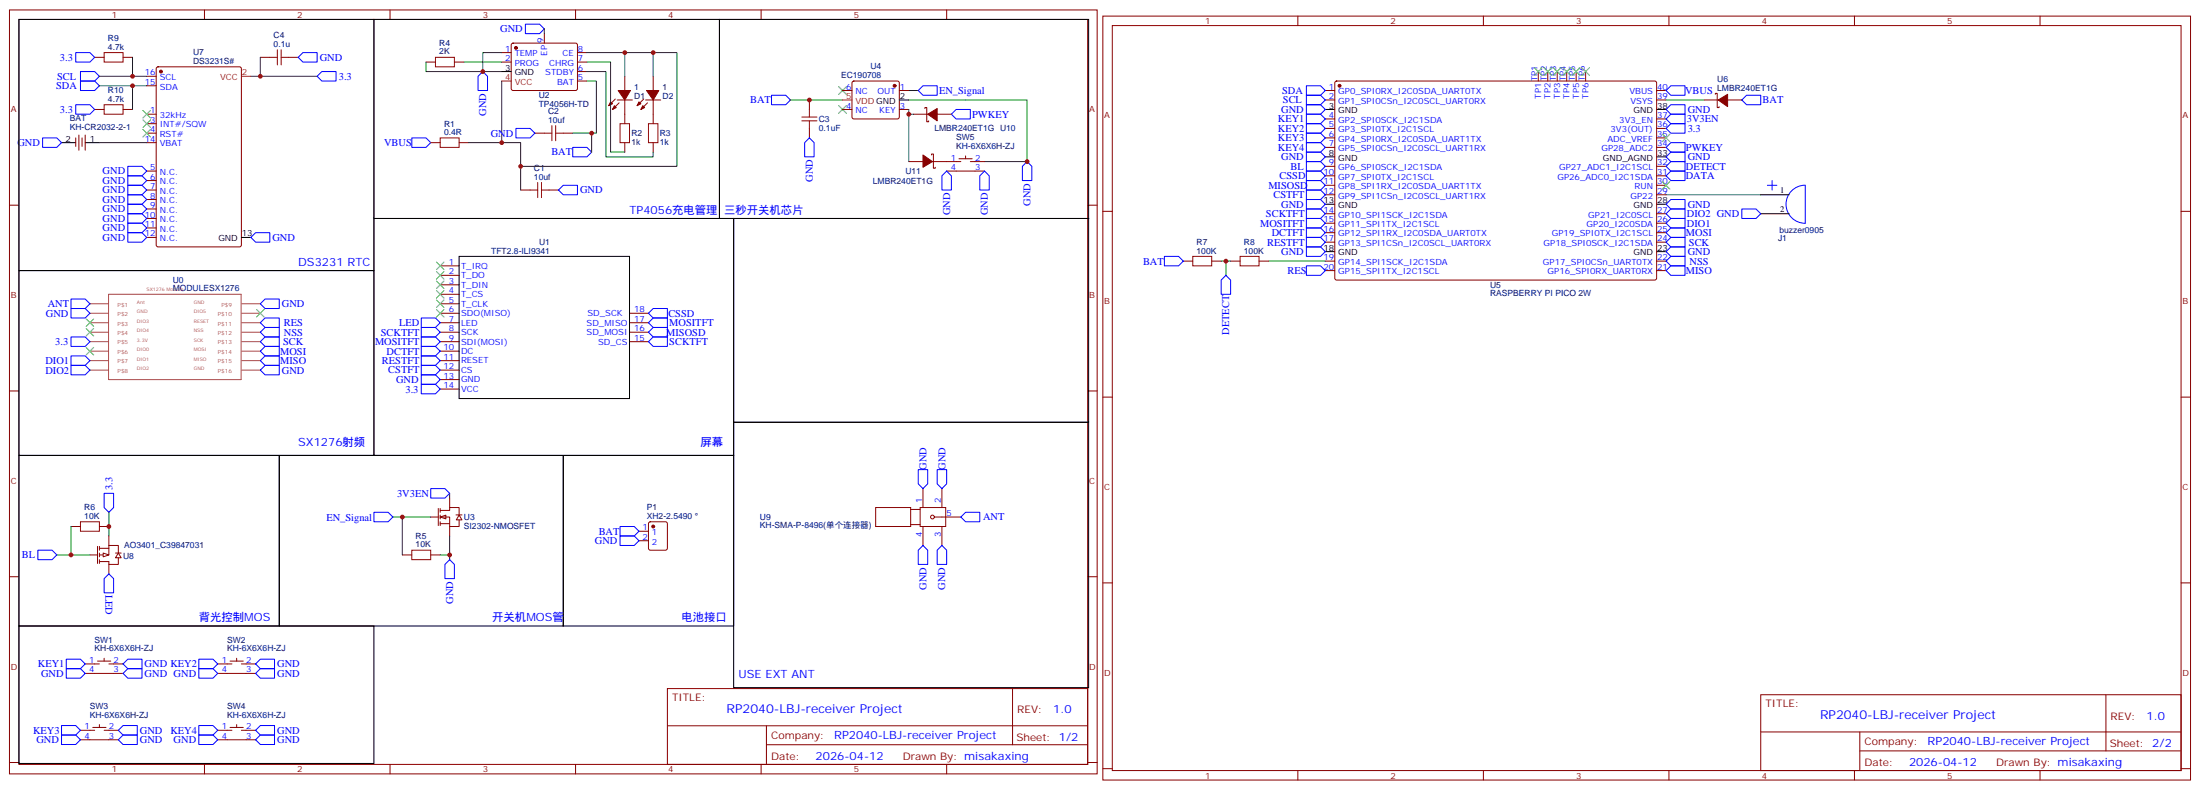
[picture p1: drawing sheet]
<svg xmlns="http://www.w3.org/2000/svg" width="820mm" height="294mm" viewBox="0 0 820 294" stroke-linecap="round" stroke-linejoin="round" font-family="sans-serif">
<g fill="none" stroke="#870000" stroke-width=".37">
<path d="M3.5 3.7h405.4v284.3h-405.4zM7.1 7.2h398.2v277.3h-398.2zM76.2 3.7v3.5M145.3 3.7v3.5M187 19.6h3.5M190.7 16.3l.5-.2h23.3l.5 .2 .2 .5-.1 16.5-.6 .4-23.6-.1-.4-.6v-16.2zM202.8 12.5v3.6M214.5 3.7v3.5M215.2 19.6h3.5M283.6 3.7v3.5M352.8 3.7v3.5M158.7 23.1h3.6"/>
<path d="M169.3 23.1h3.6M187 23.1h3.5M215.2 23.1h3.5M215.2 30.2h3.5M215.2 26.6h3.5M229.3 36.9l-2.5 2.4M230 37.2h5.7M230.7 38.3l-2.5 2.4M232.8 28.4v5.3M232.8 37.2v8.8M239.9 36.9l-2.5 2.4M240.6 37.2h5.6"/>
<path d="M241.3 38.3l-2.5 2.4M243.4 28.4v5.3M243.4 37.2v8.8M301.6 37.2v3.5M314 33.7h3.5M317.7 30.4l.5-.2h16.2l.5 .2 .2 .5v12.7l-.2 .5-.5 .2h-16.2l-.5-.3-.2-.4v-12.7zM335.1 33.7h3.6M160.5 53.1h3.5M171.1 53.1h3.5M199.3 49.6h3.5M209.9 49.6h3.5M232.8 53.1v3.5"/>
<path d="M243.4 53.1v3.5M301.6 47.8v3.5M314 40.7h3.5M335.1 40.7h3.6M357.4 59.1h4.9M359.8 58v1.1M3.5 76.4h3.6M194 70.7h3.6M204.6 70.7h3.5M352.8 60.1h5.3M352.8 63.7h14.1M361.6 60.1h5.3"/>
<path d="M405.3 76.4h3.6M164 99h7.1M164 116.6h7.1M164 113.1h7.1M164 109.5h7.1M164 106h7.1M164 102.5h7.1M234.6 116.6h7.1M164 120.1h7.1M164 123.6h7.1M164 127.2h7.1M164 137.8h7.1"/>
<path d="M164 134.2h7.1M164 130.7h7.1M234.6 120.1h7.1M234.6 123.6h7.1M234.6 127.2h7.1M3.5 145.5h3.6M164 144.8h7.1M164 141.3h7.1M405.3 145.5h3.6M3.5 214.7h3.6M149.9 206.6h3.6M160.5 206.6h3.5"/>
<path d="M405.3 214.7h3.6M248.7 256.3h156.6v28.2h-156.6zM377.3 256.3v20.9M248.7 270.1h156.5M285.6 277.2h119.6M285.6 270.1v14.2M3.5 283.8h3.6M76.2 284.5v3.5M145.3 284.5v3.5M214.5 284.5v3.5M283.6 284.5v3.5M352.8 284.5v3.5"/>
<path d="M405.3 283.8h3.6"/>
</g>
<g fill="none" stroke="#a64a4a" stroke-width=".37">
<path d="M33.5 113.1h7M33.5 116.6h7M40.5 109.5h49.3v31.8h-49.3zM90.1 113.1h6.9M90.1 116.6h6.9M33.5 120.1h7M33.5 123.6h7M33.5 127.2h7M33.5 130.7h7M33.5 134.2h7M33.5 137.8h7M90.1 120.1h6.9"/>
<path d="M90.1 123.6h6.9M90.1 127.2h6.9M90.1 130.7h6.9M90.1 134.2h6.9M90.1 137.8h6.9"/>
</g>
<g fill="none" stroke="#00f" stroke-width=".37">
<path d="M287.5 35.5h5.3l1.8 1.7-1.8 1.8h-5.3zM344 31.9h5.2v3.6h-5.2l-1.8-1.8zM153.5 51.3h5.2l1.8 1.8-1.8 1.8h-5.2zM213.4 54.9h5.3l1.8 1.7-1.8 1.8h-5.3zM26.5 111.3h5.2l1.8 1.8-1.8 1.7h-5.2zM98.8 118.4h5.3v3.5h-5.3l-1.8-1.8zM243.4 118.4h5.3v3.5h-5.3l-1.7-1.8zM243.4 114.8h5.3v3.6h-5.3l-1.7-1.8zM26.5 125.4h5.2l1.8 1.8-1.8 1.7h-5.2zM26.5 132.5h5.2l1.8 1.7-1.8 1.8h-5.2zM26.5 136h5.2l1.8 1.8-1.8 1.7h-5.2zM98.8 121.9h5.3v3.5h-5.3l-1.8-1.8z"/>
<path d="M98.8 125.4h5.3v3.5h-5.3l-1.8-1.7zM98.8 128.9h5.3v3.6h-5.3l-1.8-1.8zM98.8 132.5h5.3v3.5h-5.3l-1.8-1.8zM157 136h5.3l1.7 1.8-1.7 1.7h-5.3zM157 132.5h5.3l1.7 1.7-1.7 1.8h-5.3zM157 128.9h5.3l1.7 1.8-1.7 1.8h-5.3zM157 125.4h5.3l1.7 1.8-1.7 1.7h-5.3zM157 121.9h5.3l1.7 1.7-1.7 1.8h-5.3zM241.7 123.6l1.7-1.7h5.3v3.5h-5.3zM243.4 125.4h5.3v3.5h-5.3l-1.7-1.7zM157 143.1h5.3l1.7 1.7-1.7 1.8h-5.3zM38.8 183.6h3.5v5.3l-1.7 1.8-1.8-1.8z"/>
<path d="M160.5 181.9h5.3l1.8 1.7-1.8 1.8h-5.3z"/>
</g>
<g fill="none" stroke="#3c3" stroke-width=".37">
<path d="M312.6 39.3l2.8 2.9M312.6 32.3l2.8 2.8M315.4 39.3l-2.8 2.9M315.4 32.3l-2.8 2.8M162.6 97.5l2.9 2.9M165.5 97.5l-2.9 2.9M32.1 118.7l2.8 2.8M34.9 118.7l-2.8 2.8M95.6 115.2l2.8 2.8M98.4 115.2l-2.8 2.8M162.6 101.1l2.9 2.8M162.6 104.6l2.9 2.8"/>
<path d="M162.6 108.1l2.9 2.8M162.6 111.7l2.9 2.8M165.5 101.1l-2.9 2.8M165.5 104.6l-2.9 2.8M165.5 108.1l-2.9 2.8M165.5 111.7l-2.9 2.8M32.1 122.2l2.8 2.9M32.1 129.3l2.8 2.8M34.9 122.2l-2.8 2.9M34.9 129.3l-2.8 2.8"/>
</g>
<path d="M187 26.6h3.5M335.1 37.2h3.6M171.1 95.4h63.5v52.9h-63.5z" fill="none" stroke="#000" stroke-width=".37"/>
<g fill="#870000" stroke="#870000" stroke-width=".37">
<path d="M230.4 33.7h4.5l-2.1 3.5z"/>
<path d="M227.5 37.9l.7 .7-1.4 .7z"/>
<path d="M229 39.3l.7 .7-1.5 .7z"/>
<path d="M240.9 33.7h4.6l-2.1 3.5z"/>
<path d="M238.1 37.9l.7 .7-1.4 .7z"/>
<path d="M239.5 39.3l.7 .7-1.4 .7z"/>
<circle cx="192.3" cy="17.8" r=".53"/>
<circle cx="333.4" cy="31.9" r=".53"/>
</g>
<path d="M187 30.2h3.5M314 37.2h3.5" fill="none" stroke="#f00" stroke-width=".37"/>
<g fill="none" stroke="#a10000" stroke-width=".37">
<path d="M162.3 21.3h7v3.6h-7zM164 51.3h7.1v3.6h-7.1zM202.8 49.6h2.9M205.7 46.7v5.7M207.1 49.6h2.8M207.1 46.7v5.7M231.1 46h3.5v7.1h-3.5zM241.7 46h3.5v7.1h-3.5zM298.8 45h5.6M298.8 43.6h5.6M301.6 40.7v2.9M301.6 45v2.8"/>
<path d="M197.6 70.7h2.8M200.4 67.9v5.7M201.8 70.7h2.8M201.8 67.9v5.7M153.5 204.8h7v3.5h-7z"/>
</g>
<g fill="none" stroke="#008700" stroke-width=".37">
<path d="M187 19.6h-7.1v7h7.1M218.7 19.6h33.5v42.3h-58.2M232.8 19.6v8.8M243.4 19.6v8.8M158.7 23.1v3.5h21.2M172.9 23.1h14.1M187 30.2v22.9M218.7 23.1h8.8v33.5h5.3M218.7 26.6h7.1v31.8h17.6v-1.8M218.7 30.2h3.5v19.4h-8.8M294.6 37.2h19.4M338.7 37.2h44.1v22.9h-15.9"/>
<path d="M338.7 33.7h3.5M174.6 53.1h19.4v17.6M220.5 49.6v7M146.4 192.4h14.1M149.9 192.4v14.2M167.6 183.6v1.8M167.6 199.5v8.8M164 206.6h3.6"/>
</g>
<path d="M164 192.4l2.2-.7v1.4z" fill="#fff" stroke="#870000" stroke-width=".37"/>
<g fill="none" stroke="#870000" stroke-width=".37">
<path d="M35.3 21.3h3.5M45.9 21.3h3.5M54.7 28.4h3.5M54.7 31.9h3.5M58.4 25.1l.5-.2h30.4l.6 .4 .1 65.9-.5 .6-30.6 .1-.6-.5-.1-65.8zM97 21.3h3.5M107.6 21.3h3.5M493.9 33.7h3.5M493.9 37.2h3.5M497.7 30.4l.4-.2h118.8l.5 .7-.1 72.9-.6 .4h-118.9l-.4-.7v-72.6zM573.3 26.6v3.6M576.8 26.6v3.6"/>
<path d="M580.3 26.6v3.6M583.8 26.6v3.6M587.4 26.6v3.6M590.9 26.6v3.6M617.4 33.7h3.5M617.4 37.2h3.5M28.2 51.3v3.2M29.4 50.3v5.6M30.6 51.3v3.2M31.7 50.3v5.6M35.3 40.7h3.5M45.9 40.7h3.5"/>
<path d="M54.7 42.5h3.5M54.7 46h3.5M54.7 49.6h3.5M54.7 53.1h3.5M493.9 44.3h3.5M493.9 47.8h3.5M493.9 51.3h3.5M493.9 54.9h3.5M617.4 44.3h3.5M617.4 47.8h3.5M617.4 51.3h3.5M617.4 54.9h3.5"/>
<path d="M54.7 63.7h3.5M54.7 67.2h3.5M54.7 70.7h3.5M54.7 74.3h3.5M54.7 77.8h3.5M493.9 61.9h3.5M493.9 65.4h3.5M493.9 69h3.5M493.9 72.5h3.5M493.9 79.6h3.5M617.4 61.9h3.5M617.4 65.4h3.5"/>
<path d="M617.4 69h3.5M617.4 72.5h3.5M617.4 79.6h3.5M54.7 81.3h3.5M54.7 84.8h3.5M54.7 88.4h3.5M493.9 83.1h3.5M493.9 86.6h3.5M493.9 90.1h3.5M493.9 97.2h3.5M617.4 83.1h3.5M617.4 86.6h3.5"/>
<path d="M617.4 90.1h3.5M617.4 97.2h3.5M493.9 100.7h3.5M617.4 100.7h3.5M40.6 199.5v3.5M160.5 192.4h2.8M163.3 189.3v6.3M164 190h3.6v-1.1h3.5v2.8M164 192.4h3.6v3.6h3.5v-2.5M164 194.9h3.6M164 189.3v1.4M164 191.7v1.4"/>
<path d="M164 194.2v1.4M167.6 185.4v3.5M167.6 196v3.5M169.9 191.7h2.3M171.1 191.7l1.1 1.8h-2.2zM238.1 197.7h3.6M241.9 194.4l.5-.2h5.6l.7 .4v9.5l-.5 .6-5.8 .1-.7-.5v-9.4zM326.3 188.9h13.1v7.1h-13.1zM339.4 195.3h3.5M339.4 189.6h3.5M342.9 188.9h9.5v7.1h-9.5zM344 181.9v7"/>
<path d="M344 196v7M348.2 192.4h9.9M351 181.9v7M351 196v7M33.5 206.6h2.8M36.3 203.4v6.3M37 203.4v1.4M37 205.8v1.5M37 208.3v1.4M37 204.1h3.6M40.6 203v3.6h-3.6M40.6 203h3.5v2.8"/>
<path d="M40.6 210.1v3.5M43 205.8h2.2M44.1 205.8l1.1 1.8h-2.2zM44.1 207.6v2.5h-3.5v-1.1h-3.6M238.1 201.3h3.6M31.7 247.1h5.3M31.7 250.6h14.2M36.3 246.1h5M38.8 245v1.1M40.6 247.1h5.3M81.1 247.1h5.3M81.1 250.6h14.1"/>
<path d="M85.7 246.1h5M88.2 245v1.1M90 247.1h5.2M30 271.8h5.3M30 275.3h14.1M34.6 270.8h4.9M37 269.7v1.1M38.8 271.8h5.3M81.1 271.8h5.3M81.1 275.3h14.1M85.7 270.8h5M88.2 269.7v1.1"/>
<path d="M90 271.8h5.2"/>
<circle cx="347.5" cy="192.4" r=".71"/>
</g>
<g fill="none" stroke="#00f" stroke-width=".37">
<path d="M28.2 19.6h5.3l1.8 1.7-1.8 1.8h-5.3zM112.9 19.6h5.3v3.5h-5.3l-1.8-1.8zM195.8 9h5.3l1.7 1.8-1.7 1.7h-5.3zM28.2 39h5.3l1.8 1.7-1.8 1.8h-5.3zM30 26.6h5.3l1.7 1.8-1.7 1.8h-5.3zM30 30.2h5.3l1.7 1.7-1.7 1.8h-5.3zM118.2 28.4l1.7-1.8h5.3v3.6h-5.3zM178.2 28.4l1.7-1.8 1.8 1.8v5.3h-3.5zM650.9 35.5h5.3v3.5h-5.3l-1.8-1.8zM15.9 51.3h5.3l1.7 1.8-1.7 1.8h-5.3zM192.3 47.8h5.3l1.7 1.8-1.7 1.7h-5.3zM301.6 51.3l1.8 1.8v5.3h-3.5v-5.3z"/>
<path d="M620.9 40.7l1.8-1.7h5.2v3.5h-5.2zM622.7 42.5h5.2v3.5h-5.2l-1.8-1.7zM622.7 56.6h5.2v3.5h-5.2l-1.8-1.7zM622.7 46h5.2v3.6h-5.2l-1.8-1.8zM47.6 61.9h5.3l1.8 1.8-1.8 1.7h-5.3zM47.6 65.4h5.3l1.8 1.8-1.8 1.8h-5.3zM47.6 69h5.3l1.8 1.7-1.8 1.8h-5.3zM47.6 72.5h5.3l1.8 1.8-1.8 1.7h-5.3zM47.6 76h5.3l1.8 1.8-1.8 1.8h-5.3zM47.6 79.6h5.3l1.8 1.7-1.8 1.8h-5.3zM208.1 70.7l1.8-1.7h5.3v3.5h-5.3zM381 61.9l1.8-1.8 1.7 1.8v5.3h-3.5z"/>
<path d="M622.7 74.3h5.2v3.5h-5.2l-1.8-1.8zM622.7 77.8h5.2v3.5h-5.2l-1.8-1.7zM622.7 60.1h5.2v3.6h-5.2l-1.8-1.8zM649.1 77.8h5.3l1.8 1.8-1.8 1.7h-5.3zM658.6 69h3.6M660.4 67.2v3.5M672.7 68.9a7.1 7.1 0 0 0-7.1 7.1 7.1 7.1 0 0 0 7.1 7.1v-14.1M47.6 83.1h5.3l1.8 1.7-1.8 1.8h-5.3zM47.6 86.6h5.3l1.8 1.8-1.8 1.7h-5.3zM95.2 86.6h5.3v3.5h-5.3l-1.7-1.7zM620.9 97.2l1.8-1.8h5.2v3.6h-5.2zM622.7 91.9h5.2v3.5h-5.2l-1.8-1.7z"/>
<path d="M622.7 81.3h5.2v3.5h-5.2l-1.8-1.7zM622.7 99h5.2v3.5h-5.2l-1.8-1.8zM622.7 84.8h5.2v3.6h-5.2l-1.8-1.8zM622.7 88.4h5.2v3.5h-5.2l-1.8-1.8zM26.5 114.8h5.2l1.8 1.8-1.8 1.8h-5.2zM98.8 111.3h5.3v3.5h-5.3l-1.8-1.7zM98.8 136h5.3v3.5h-5.3l-1.8-1.7zM342.2 174.8h3.5v5.3l-1.7 1.8-1.8-1.8zM349.2 174.8h3.6v5.3l-1.8 1.8-1.8-1.8zM139.3 190.7h5.3l1.8 1.7-1.8 1.8h-5.3zM231.1 196h5.3l1.7 1.7-1.7 1.8h-5.3zM231.1 199.5h5.3l1.7 1.8-1.7 1.7h-5.3z"/>
<path d="M359.8 190.7h5.3v3.5h-5.3l-1.7-1.8zM167.6 208.3l1.7 1.8v5.3h-3.5v-5.3zM342.2 204.8l1.8-1.8 1.7 1.8v5.3h-3.5zM351 203l1.8 1.8v5.3h-3.6v-5.3zM24.7 245.4h5.3l1.7 1.7-1.7 1.8h-5.3zM47.6 245.4h5.3v3.5h-5.3l-1.7-1.8zM74.1 245.4h5.3l1.7 1.7-1.7 1.8h-5.3zM97 245.4h5.3v3.5h-5.3l-1.8-1.8zM22.9 270.1h5.3l1.8 1.7-1.8 1.8h-5.3zM45.9 270.1h5.3v3.5h-5.3l-1.8-1.8zM74.1 270.1h5.3l1.7 1.7-1.7 1.8h-5.3zM97 270.1h5.3v3.5h-5.3l-1.8-1.8z"/>
</g>
<path d="M202.8 10.8v1.7M37 28.4h17.7M37 31.9h17.7M49.4 21.3v7.1M49.4 31.9v8.8M93.5 28.4h24.7M97 21.3v7.1M37 53.1h17.7M620.9 72.5h35.3" fill="none" stroke="#008700" stroke-width=".37"/>
<path d="M53.3 41.1l2.8 2.8M53.3 44.6l2.8 2.8M56.1 41.1l-2.8 2.8M56.1 44.6l-2.8 2.8M619.5 49.9l2.8 2.8M622.3 49.9l-2.8 2.8M619.5 67.6l2.8 2.8M622.3 67.6l-2.8 2.8M162.6 115.2l2.9 2.8M165.5 115.2l-2.9 2.8" fill="none" stroke="#3c3" stroke-width=".37"/>
<g fill="none" stroke="#000" stroke-width=".37">
<path d="M22.9 53.1h5.3M31.7 53.1h5.3M493.9 40.7h3.5M493.9 58.4h3.5M617.4 40.7h3.5M617.4 58.4h3.5M493.9 76h3.5M617.4 76h3.5M656.2 72.5h10.5M656.2 79.6h10.5M90 88.4h3.5M493.9 93.7h3.5"/>
<path d="M617.4 93.7h3.5"/>
</g>
<g fill="#870000" stroke="#870000" stroke-width=".37">
<circle cx="60" cy="26.6" r=".53"/>
<circle cx="243.4" cy="196" r=".53"/>
<circle cx="499.2" cy="31.9" r=".53"/>
</g>
<path d="M90 28.4h3.5" fill="none" stroke="#f00" stroke-width=".37"/>
<path d="M38.8 19.6h7.1v3.5h-7.1zM103.4 18.5v5.7M104.8 18.5v5.7M38.8 39h7.1v3.5h-7.1zM100.5 21.3h2.9M104.8 21.3h2.8" fill="none" stroke="#a10000" stroke-width=".37"/>
<path d="M38.5 205.8l2.1 .8-2.1 .7z" fill="#fff" stroke="#870000" stroke-width=".37"/>
<g fill="none" stroke="#00f" stroke-width=".37">
<path d="M486.8 35.5h5.3l1.8 1.7-1.8 1.8h-5.3zM486.8 31.9h5.3l1.8 1.8-1.8 1.8h-5.3zM486.8 39h5.3l1.8 1.7-1.8 1.8h-5.3zM622.7 31.9h5.2v3.6h-5.2l-1.8-1.8zM354.5 42.5l1.8-1.8h5.3v3.6h-5.3zM486.8 53.1h5.3l1.8 1.8-1.8 1.7h-5.3zM486.8 49.6h5.3l1.8 1.7-1.8 1.8h-5.3zM486.8 46h5.3l1.8 1.8-1.8 1.8h-5.3zM486.8 42.5h5.3l1.8 1.8-1.8 1.7h-5.3zM486.8 56.6h5.3l1.8 1.8-1.8 1.7h-5.3zM622.7 53.1h5.2v3.5h-5.2l-1.8-1.7zM352.8 63.7l1.7 1.7v5.3h-3.5v-5.3z"/>
<path d="M366.9 63.7l1.8 1.7v5.3h-3.6v-5.3zM486.8 74.3h5.3l1.8 1.7-1.8 1.8h-5.3zM486.8 63.7h5.3l1.8 1.7-1.8 1.8h-5.3zM486.8 67.2h5.3l1.8 1.8-1.8 1.7h-5.3zM486.8 77.8h5.3l1.8 1.8-1.8 1.7h-5.3zM486.8 70.7h5.3l1.8 1.8-1.8 1.8h-5.3zM486.8 60.1h5.3l1.8 1.8-1.8 1.8h-5.3zM622.7 63.7h5.2v3.5h-5.2l-1.8-1.8zM433.9 95.4h5.3l1.8 1.8-1.8 1.8h-5.3zM486.8 91.9h5.3l1.8 1.8-1.8 1.7h-5.3zM486.8 88.4h5.3l1.8 1.7-1.8 1.8h-5.3zM486.8 84.8h5.3l1.8 1.8-1.8 1.8h-5.3z"/>
<path d="M486.8 81.3h5.3l1.8 1.8-1.8 1.7h-5.3zM486.8 99h5.3l1.8 1.7-1.8 1.8h-5.3zM157 118.4h5.3l1.7 1.7-1.7 1.8h-5.3zM456.8 102.5l1.8 1.7v5.3h-3.5v-5.3zM157 139.5h5.3l1.7 1.8-1.7 1.8h-5.3zM14.1 204.8h5.3l1.8 1.8-1.8 1.7h-5.3zM40.6 213.6l1.7 1.8v5.3h-3.5v-5.3zM24.7 248.9h5.3l1.7 1.7-1.7 1.8h-5.3zM47.6 248.9h5.3v3.5h-5.3l-1.7-1.8zM74.1 248.9h5.3l1.7 1.7-1.7 1.8h-5.3zM97 248.9h5.3v3.5h-5.3l-1.8-1.8zM22.9 273.6h5.3l1.8 1.7-1.8 1.8h-5.3z"/>
<path d="M45.9 273.6h5.3v3.5h-5.3l-1.8-1.8zM74.1 273.6h5.3l1.7 1.7-1.7 1.8h-5.3zM97 273.6h5.3v3.5h-5.3l-1.8-1.8z"/>
</g>
<path d="M620.9 37.2h14.1M338.7 40.7v19.4M338.7 42.5h1.7M455.1 97.2h3.5M456.8 97.2v5.3M472.7 97.2h21.2M26.5 196v10.6M40.6 190.7v8.8M21.2 206.6h12.3" fill="none" stroke="#008700" stroke-width=".37"/>
<path d="M444.5 95.4h7.1v3.6h-7.1zM462.1 95.4h7.1v3.6h-7.1zM30 194.2h7v3.5h-7z" fill="none" stroke="#a10000" stroke-width=".37"/>
<g fill="none" stroke="#870000" stroke-width=".37">
<path d="M411 6h405.3v284.3h-405.3zM414.5 9.5h398.3v277.3h-398.3zM483.7 6v3.5M552.8 6v3.5M621.9 6v3.5M691.1 6v3.5M760.2 6v3.5M635 37.2h5.3M639.2 35.1v-.4h.7v5.3h.7v-.3M643.8 37.2h5.3M340.4 42.5h5.3M344.7 40.4v-.4h.7v5.3h.7v-.3"/>
<path d="M347.1 57.7v-.4h.7v5.3h.7v-.3M349.2 42.5h5.3M338.7 60.1h5.3M347.5 60.1h5.3M411 78.7h3.5M812.8 78.7h3.5M441 97.2h3.5M451.6 97.2h3.5M458.6 97.2h3.5M469.2 97.2h3.5M411 147.8h3.5M812.8 147.8h3.5"/>
<path d="M26.5 196h3.5M37 196h3.6M411 217h3.5M812.8 217h3.5M656.2 258.6h156.6v28.2h-156.6zM784.8 258.6v20.9M656.2 272.4h156.5M693.1 279.5h119.6M693.1 272.4v14.1M411 286.1h3.5M483.7 286.8v3.5M552.8 286.8v3.5"/>
<path d="M621.9 286.8v3.5M691.1 286.8v3.5M760.2 286.8v3.5M812.8 286.1h3.5"/>
</g>
<g fill="none" stroke="#3c3" stroke-width=".37">
<path d="M571.9 25.2l2.8 2.8M574.7 25.2l-2.8 2.8M575.4 25.2l2.8 2.8M578.2 25.2l-2.8 2.8M578.9 25.2l2.8 2.8M581.7 25.2l-2.8 2.8M582.4 25.2l2.9 2.8M585.3 25.2l-2.9 2.8M586 25.2l2.8 2.8M588.8 25.2l-2.8 2.8M589.5 25.2l2.8 2.8M592.3 25.2l-2.8 2.8"/>
<path d="M53.3 48.2l2.8 2.8M56.1 48.2l-2.8 2.8"/>
</g>
<path d="M7.1 7.2h132.2v93.5h-132.2zM139.3 7.2h128.8v74.1h-128.8zM268.1 7.2h137.6v74.1h-137.6zM139.3 81.3h134.1v88.2h-134.1zM273.4 81.3h132.3v75.9h-132.3zM7.1 100.7h132.2v68.8h-132.2zM273.4 157.2h132.3v98.7h-132.3zM7.1 169.5h97v63.5h-97zM104.1 169.5h105.8v63.5h-105.8zM209.9 169.5h63.5v63.5h-63.5zM7.1 233h132.2v51.2h-132.2z" fill="none" stroke="#000" stroke-width=".37"/>
<g fill="#870000" stroke="#870000" stroke-width=".37">
<path d="M640.3 37.2l3.5-2.1v4.6z"/>
<path d="M344 57.7l3.5 2.4-3.5 2.2z"/>
<path d="M345.7 42.5l3.5-2.1v4.6z"/>
</g>
<g fill="#c00">
<circle cx="187" cy="53.1" r=".88"/>
<circle cx="194" cy="61.9" r=".88"/>
<circle cx="232.8" cy="19.6" r=".88"/>
<circle cx="243.4" cy="19.6" r=".88"/>
<circle cx="220.5" cy="49.6" r=".88"/>
<circle cx="179.9" cy="26.6" r=".88"/>
<circle cx="301.6" cy="37.2" r=".88"/>
<circle cx="167.6" cy="206.6" r=".88"/>
<circle cx="149.9" cy="192.4" r=".88"/>
<circle cx="382.8" cy="60.1" r=".88"/>
<circle cx="97" cy="28.4" r=".88"/>
<circle cx="49.4" cy="31.9" r=".88"/>
<circle cx="49.4" cy="28.4" r=".88"/>
<circle cx="40.6" cy="196" r=".88"/>
<circle cx="26.5" cy="206.6" r=".88"/>
<circle cx="456.8" cy="97.2" r=".88"/>
<circle cx="338.7" cy="42.5" r=".88"/>
</g>
<g font-size="4.6" fill="#00f">
<text x="270.8" y="265.3">RP2040-LBJ-receiver Project</text>
<text x="678.3" y="267.6">RP2040-LBJ-receiver Project</text>
</g>
<g font-size="4.2" fill="#00f">
<text x="234.6" y="79.6">TP4056充电管理</text>
<text x="269.9" y="79.6">三秒开关机芯片</text>
<text x="111.1" y="99">DS3231 RTC</text>
<text x="111.1" y="166">SX1276射频</text>
<text x="261.1" y="166">屏幕</text>
<text x="74.1" y="231.2">背光控制MOS</text>
<text x="183.4" y="231.2">开关机MOS管</text>
<text x="254" y="231.2">电池接口</text>
<text x="275.2" y="252.4">USE EXT ANT</text>
<text x="392.5" y="265.6">1.0</text>
<text x="800" y="267.8">1.0</text>
<text x="310.9" y="275.1">RP2040-LBJ-receiver Project</text>
<text x="718.3" y="277.4">RP2040-LBJ-receiver Project</text>
<text x="304" y="282.9">2026-04-12</text>
<text x="711.4" y="285.2">2026-04-12</text>
</g>
<g font-size="3.9" fill="#00f">
<text x="186.4" y="12">GND</text>
<text x="22.3" y="22.6">3.3</text>
<text x="119.2" y="22.6">GND</text>
<text x="21.2" y="29.7">SCL</text>
<text x="126.3" y="29.7">3.3</text>
<text x="20.9" y="33.2">SDA</text>
<text x="350" y="34.9">EN_Signal</text>
<text x="477.8" y="35">SDA</text>
<text x="628" y="35">VBUS</text>
<text x="279.6" y="38.5">BAT</text>
<text x="478.1" y="38.5">SCL</text>
<text x="656.9" y="38.5">BAT</text>
<text x="22.3" y="42">3.3</text>
<text x="181.2" y="43.1" transform="rotate(-90 181.2 43.1)">GND</text>
<text x="362.3" y="43.8">PWKEY</text>
<text x="476.2" y="45.5">KEY1</text>
<text x="477.5" y="42">GND</text>
<text x="628.6" y="45.6">3V3EN</text>
<text x="628.9" y="42">GND</text>
<text x="182.9" y="50.8">GND</text>
<text x="476.2" y="52.5">KEY3</text>
<text x="476.2" y="49">KEY2</text>
<text x="629" y="49.1">3.3</text>
<text x="6.5" y="54.4">GND</text>
<text x="143.1" y="54.4">VBUS</text>
<text x="205.5" y="57.9">BAT</text>
<text x="476.2" y="56">KEY4</text>
<text x="477.5" y="59.7">GND</text>
<text x="628.3" y="56.1">PWKEY</text>
<text x="628.9" y="59.7">GND</text>
<text x="38.3" y="64.9">GND</text>
<text x="480.9" y="63.2">BL</text>
<text x="628.2" y="63.2">DETECT</text>
<text x="38.3" y="68.5">GND</text>
<text x="302.9" y="67.8" transform="rotate(-90 302.9 67.8)">GND</text>
<text x="472.7" y="70.3">MISOSD</text>
<text x="476.8" y="66.7">CSSD</text>
<text x="628.2" y="66.7">DATA</text>
<text x="38.3" y="72">GND</text>
<text x="38.3" y="75.5">GND</text>
<text x="216.2" y="72">GND</text>
<text x="384" y="76.6" transform="rotate(-90 384 76.6)">GND</text>
<text x="474.6" y="73.7">CSTFT</text>
<text x="477.5" y="77.3">GND</text>
<text x="628.9" y="77.3">GND</text>
<text x="38.3" y="79.1">GND</text>
<text x="38.3" y="82.6">GND</text>
<text x="354" y="80.1" transform="rotate(-90 354 80.1)">GND</text>
<text x="368.2" y="80.1" transform="rotate(-90 368.2 80.1)">GND</text>
<text x="471.8" y="80.8">SCKTFT</text>
<text x="628.6" y="80.8">DIO2 GND</text>
<text x="38.3" y="86.1">GND</text>
<text x="38.3" y="89.6">GND</text>
<text x="101.5" y="89.6">GND</text>
<text x="469.6" y="84.3">MOSITFT</text>
<text x="473.9" y="87.9">DCTFT</text>
<text x="628.3" y="87.9">MOSI</text>
<text x="628.6" y="84.3">DIO1</text>
<text x="472.2" y="91.4">RESTFT</text>
<text x="477.5" y="94.9">GND</text>
<text x="628.9" y="94.9">GND</text>
<text x="629.4" y="91.4">SCK</text>
<text x="426" y="98.5">BAT</text>
<text x="479.9" y="102">RES</text>
<text x="628.3" y="102">MISO</text>
<text x="629.6" y="98.5">NSS</text>
<text x="17.1" y="117.9">GND</text>
<text x="17.8" y="114.3">ANT</text>
<text x="105.1" y="114.3">GND</text>
<text x="249.1" y="117.9">CSSD</text>
<text x="105.7" y="121.4">RES</text>
<text x="105.8" y="124.9">NSS</text>
<text x="141.9" y="124.9">SCKTFT</text>
<text x="148.8" y="121.4">LED</text>
<text x="248.3" y="124.9">MISOSD</text>
<text x="249.4" y="121.4">MOSITFT</text>
<text x="458.1" y="124.7" transform="rotate(-90 458.1 124.7)">DETECT</text>
<text x="20.6" y="128.5">3.3</text>
<text x="104.4" y="132">MOSI</text>
<text x="105.5" y="128.4">SCK</text>
<text x="139.7" y="128.4">MOSITFT</text>
<text x="144.1" y="132">DCTFT</text>
<text x="249.4" y="128.4">SCKTFT</text>
<text x="16.9" y="135.5">DIO1</text>
<text x="104.4" y="135.5">MISO</text>
<text x="142.3" y="135.5">RESTFT</text>
<text x="16.9" y="139">DIO2</text>
<text x="105.1" y="139">GND</text>
<text x="144.7" y="139">CSTFT</text>
<text x="147.6" y="142.6">GND</text>
<text x="151.1" y="146.1">3.3</text>
<text x="345.2" y="174.9" transform="rotate(-90 345.2 174.9)">GND</text>
<text x="352.3" y="174.9" transform="rotate(-90 352.3 174.9)">GND</text>
<text x="41.9" y="182.4" transform="rotate(-90 41.9 182.4)">3.3</text>
<text x="148" y="184.9">3V3EN</text>
<text x="121.6" y="194">EN_Signal</text>
<text x="366.3" y="193.7">ANT</text>
<text x="221.7" y="202.5">GND</text>
<text x="223.1" y="199">BAT</text>
<text x="8.2" y="207.8">BL</text>
<text x="39.3" y="221.4" transform="rotate(90 39.3 221.4)">LED</text>
<text x="345.2" y="219.4" transform="rotate(-90 345.2 219.4)">GND</text>
<text x="352.3" y="219.4" transform="rotate(-90 352.3 219.4)">GND</text>
<text x="168.8" y="224.7" transform="rotate(-90 168.8 224.7)">GND</text>
<text x="14.1" y="248.4">KEY1</text>
<text x="15.3" y="251.9">GND</text>
<text x="53.9" y="248.4">GND KEY2</text>
<text x="53.9" y="251.9">GND GND</text>
<text x="103.3" y="248.4">GND</text>
<text x="103.3" y="251.9">GND</text>
<text x="12.3" y="273.1">KEY3</text>
<text x="52.1" y="273.1">GND</text>
<text x="63.5" y="273.1">KEY4</text>
<text x="103.3" y="273.1">GND</text>
<text x="13.6" y="276.6">GND</text>
<text x="52.1" y="276.6">GND</text>
<text x="64.7" y="276.6">GND</text>
<text x="103.3" y="276.6">GND</text>
</g>
<g font-size="3.9" fill="#800">
<text x="250.5" y="260.9">TITLE:</text>
<text x="657.9" y="263.2">TITLE:</text>
<text x="379.1" y="265.6">REV:</text>
<text x="786.6" y="267.8">REV:</text>
<text x="287.4" y="275.1">Company:</text>
<text x="378.7" y="275.7">Sheet: 1/2</text>
<text x="694.8" y="277.4">Company:</text>
<text x="786.2" y="278">Sheet: 2/2</text>
<text x="287.4" y="282.8">Date:</text>
<text x="336.4" y="282.8">Drawn By: misakaxing</text>
<text x="694.8" y="285">Date:</text>
<text x="743.9" y="285.1">Drawn By: misakaxing</text>
</g>
<g font-size="3.2" fill="#800">
<text x="41.6" y="6.7">1</text>
<text x="110.8" y="6.7">2</text>
<text x="179.9" y="6.7">3</text>
<text x="249.1" y="6.7">4</text>
<text x="318.2" y="6.7">5</text>
<text x="449.1" y="9">1</text>
<text x="518.2" y="9">2</text>
<text x="587.4" y="9">3</text>
<text x="656.5" y="9">4</text>
<text x="725.7" y="9">5</text>
<text x="4.1" y="41.8">A</text>
<text x="405.9" y="41.8">A</text>
<text x="411.5" y="44.1">A</text>
<text x="813.3" y="44.1">A</text>
<text x="4.1" y="110.9">B</text>
<text x="405.9" y="110.9">B</text>
<text x="411.5" y="113.2">B</text>
<text x="813.3" y="113.2">B</text>
<text x="4.1" y="180.1">C</text>
<text x="405.9" y="180.1">C</text>
<text x="411.5" y="182.4">C</text>
<text x="813.3" y="182.4">C</text>
<text x="4.1" y="249.2">D</text>
<text x="405.9" y="249.2">D</text>
<text x="411.5" y="251.5">D</text>
<text x="813.3" y="251.5">D</text>
<text x="41.6" y="287.5">1</text>
<text x="110.8" y="287.5">2</text>
<text x="179.9" y="287.5">3</text>
<text x="249.1" y="287.5">4</text>
<text x="318.2" y="287.5">5</text>
<text x="449.1" y="289.8">1</text>
<text x="518.2" y="289.8">2</text>
<text x="587.4" y="289.8">3</text>
<text x="656.5" y="289.8">4</text>
<text x="725.7" y="289.8">5</text>
</g>
<g font-size="3.2" fill="#000080">
<text x="40.2" y="15.3">R9</text>
<text x="102" y="17.5">0.1u</text>
<text x="102" y="14.3">C4</text>
<text x="163.7" y="17.1">R4</text>
<text x="40.2" y="18.5">4.7k</text>
<text x="72" y="23.6">DS3231S#</text>
<text x="72" y="20.5">U7</text>
<text x="163.7" y="20.3">2K</text>
<text x="313.4" y="29">EC190708</text>
<text x="324.4" y="25.8">U4</text>
<text x="40.2" y="34.7">R10</text>
<text x="236.4" y="33.6">1</text>
<text x="246.9" y="33.6">1</text>
<text x="639.9" y="33.7">LMBR240ET1G</text>
<text x="639.9" y="30.5">U6</text>
<text x="40.2" y="37.9">4.7k</text>
<text x="200.7" y="39.9">TP4056H-TD</text>
<text x="200.7" y="36.6">U2</text>
<text x="236.4" y="36.8">D1</text>
<text x="246.9" y="36.8">D2</text>
<text x="26" y="45.2">BAT</text>
<text x="165.5" y="47.1">R1</text>
<text x="204.3" y="45.7">10uf</text>
<text x="204.3" y="42.5">C2</text>
<text x="305.2" y="45.4">C3</text>
<text x="26" y="48.4">KH-CR2032-2-1</text>
<text x="165.5" y="50.3">0.4R</text>
<text x="235.3" y="53.9">1k</text>
<text x="235.3" y="50.7">R2</text>
<text x="245.9" y="53.9">1k</text>
<text x="245.9" y="50.7">R3</text>
<text x="305.2" y="48.6">0.1uF</text>
<text x="348.2" y="48.9">LMBR240ET1G U10</text>
<text x="356.3" y="52.3">SW5</text>
<text x="356.3" y="55.4">KH-6X6X6H-ZJ</text>
<text x="199" y="63.7">C1</text>
<text x="337.4" y="64.8">U11</text>
<text x="199" y="66.9">10uf</text>
<text x="325.3" y="68.4">LMBR240ET1G</text>
<text x="662.6" y="89.8">J1</text>
<text x="663.1" y="86.6">buzzer0905</text>
<text x="183.1" y="94.4">TFT2.8-ILI9341</text>
<text x="200.9" y="91.2">U1</text>
<text x="445.9" y="94.4">100K</text>
<text x="445.9" y="91.2">R7</text>
<text x="463.6" y="94.4">100K</text>
<text x="463.6" y="91.2">R8</text>
<text x="64.3" y="105.3">U0</text>
<text x="555.3" y="107.3">U5</text>
<text x="64.3" y="108.5">MODULESX1276</text>
<text x="555.3" y="110.3">RASPBERRY PI PICO 2W</text>
<text x="31.4" y="190">R6</text>
<text x="241" y="189.9">P1</text>
<text x="31.4" y="193.1">10K</text>
<text x="172.9" y="196.8">SI2302-NMOSFET</text>
<text x="172.9" y="193.6">U3</text>
<text x="241" y="193">XH2-2.5490</text>
<text x="283.2" y="196.7">KH-SMA-P-8496(单个连接器)</text>
<text x="283.2" y="193.6">U9</text>
<text x="154.9" y="203.7">10K</text>
<text x="154.9" y="200.6">R5</text>
<text x="45.9" y="207.9">U8</text>
<text x="46.3" y="204.2">AO3401_C39847031</text>
<text x="35.2" y="239.2">SW1</text>
<text x="84.6" y="239.2">SW2</text>
<text x="35.2" y="242.4">KH-6X6X6H-ZJ</text>
<text x="84.6" y="242.4">KH-6X6X6H-ZJ</text>
<text x="33.5" y="263.9">SW3</text>
<text x="84.6" y="263.9">SW4</text>
<text x="33.5" y="267.1">KH-6X6X6H-ZJ</text>
<text x="84.6" y="267.1">KH-6X6X6H-ZJ</text>
</g>
<g font-size="3.2" fill="#00f">
<text x="202.5" y="16.1" transform="rotate(-90 202.5 16.1)">9</text>
<text x="188.3" y="19.2">1</text>
<text x="188.3" y="22.8">2</text>
<text x="191.8" y="21">TEMP</text>
<text x="203.9" y="20.7" transform="rotate(-90 203.9 20.7)">EP</text>
<text x="209.7" y="21">CE</text>
<text x="215.4" y="22.8">7</text>
<text x="215.4" y="19.2">8</text>
<text x="54" y="28">16</text>
<text x="59.5" y="29.8">SCL</text>
<text x="191.8" y="24.5">PROG</text>
<text x="203.2" y="28">STDBY</text>
<text x="204.6" y="24.5">CHRG</text>
<text x="215.4" y="29.8">5</text>
<text x="215.4" y="26.3">6</text>
<text x="54" y="31.6">15</text>
<text x="59.5" y="33.3">SDA</text>
<text x="207.6" y="31.6">BAT</text>
<text x="315.3" y="33.3">6</text>
<text x="318.8" y="35.1">NC</text>
<text x="327.1" y="35.1">OUT</text>
<text x="335.3" y="33.3">1</text>
<text x="495.2" y="33.3">1</text>
<text x="498.7" y="35.1">GP0_SPI0RX_I2C0SDA_UART0TX</text>
<text x="572.9" y="30.2" transform="rotate(-90 572.9 30.2)">TP1</text>
<text x="576.4" y="30.2" transform="rotate(-90 576.4 30.2)">TP2</text>
<text x="580" y="30.2" transform="rotate(-90 580 30.2)">TP3</text>
<text x="583.5" y="30.2" transform="rotate(-90 583.5 30.2)">TP4</text>
<text x="587" y="30.2" transform="rotate(-90 587 30.2)">TP5</text>
<text x="590.5" y="30.2" transform="rotate(-90 590.5 30.2)">TP6</text>
<text x="607.2" y="35.1">VBUS</text>
<text x="617.5" y="33.3">40</text>
<text x="315.3" y="40.4">4</text>
<text x="335.3" y="40.4">3</text>
<text x="495.2" y="36.9">2</text>
<text x="498.7" y="38.6">GP1_SPI0CSn_I2C0SCL_UART0RX</text>
<text x="574.3" y="36.8" transform="rotate(-90 574.3 36.8)">TP1</text>
<text x="577.8" y="36.8" transform="rotate(-90 577.8 36.8)">TP2</text>
<text x="581.4" y="36.8" transform="rotate(-90 581.4 36.8)">TP3</text>
<text x="584.9" y="36.8" transform="rotate(-90 584.9 36.8)">TP4</text>
<text x="588.4" y="36.8" transform="rotate(-90 588.4 36.8)">TP5</text>
<text x="592" y="36.8" transform="rotate(-90 592 36.8)">TP6</text>
<text x="607.6" y="38.6">VSYS</text>
<text x="617.5" y="36.9">39</text>
<text x="56" y="42.2">1</text>
<text x="56" y="45.7">3</text>
<text x="59.5" y="43.9">32kHz</text>
<text x="59.5" y="47.4">INT#/SQW</text>
<text x="318.8" y="42.2">NC</text>
<text x="327.7" y="42.2">KEY</text>
<text x="495.2" y="47.4">5</text>
<text x="495.2" y="43.9">4</text>
<text x="498.7" y="45.7">GP2_SPI0SCK_I2C1SDA</text>
<text x="603.5" y="45.7">3V3_EN</text>
<text x="617.5" y="43.9">37</text>
<text x="617.5" y="47.4">36</text>
<text x="54" y="52.7">14</text>
<text x="56" y="49.2">4</text>
<text x="59.5" y="51">RST#</text>
<text x="495.2" y="51">6</text>
<text x="498.7" y="52.7">GP4_SPI0RX_I2C0SDA_UART1TX</text>
<text x="498.7" y="49.2">GP3_SPI0TX_I2C1SCL</text>
<text x="599" y="52.7">ADC_VREF</text>
<text x="600.2" y="49.2">3V3(OUT)</text>
<text x="617.5" y="51">35</text>
<text x="59.5" y="54.5">VBAT</text>
<text x="354.3" y="59.8">1</text>
<text x="363.4" y="59.8">2</text>
<text x="495.2" y="54.5">7</text>
<text x="498.7" y="56.3">GP5_SPI0CSn_I2C0SCL_UART1RX</text>
<text x="596.8" y="56.3">GP28_ADC2</text>
<text x="617.5" y="54.5">34</text>
<text x="56" y="63.3">5</text>
<text x="59.5" y="65.1">N.C.</text>
<text x="354.3" y="63.3">4</text>
<text x="363.4" y="63.3">3</text>
<text x="493.2" y="65.1">10</text>
<text x="495.2" y="61.6">9</text>
<text x="498.7" y="63.3">GP6_SPI0SCK_I2C1SDA</text>
<text x="581" y="63.3">GP27_ADC1_I2C1SCL</text>
<text x="617.5" y="61.6">32</text>
<text x="617.5" y="65.1">31</text>
<text x="56" y="66.9">6</text>
<text x="56" y="70.4">7</text>
<text x="59.5" y="68.6">N.C.</text>
<text x="493.2" y="68.6">11</text>
<text x="498.7" y="70.4">GP8_SPI1RX_I2C0SDA_UART1TX</text>
<text x="498.7" y="66.9">GP7_SPI0TX_I2C1SCL</text>
<text x="580.4" y="66.9">GP26_ADC0_I2C1SDA</text>
<text x="609.2" y="70.4">RUN</text>
<text x="617.5" y="68.6">30</text>
<text x="56" y="73.9">8</text>
<text x="56" y="77.4">9</text>
<text x="59.5" y="72.1">N.C.</text>
<text x="59.5" y="75.7">N.C.</text>
<text x="493.2" y="72.1">12</text>
<text x="498.7" y="73.9">GP9_SPI1CSn_I2C0SCL_UART1RX</text>
<text x="607.6" y="73.9">GP22</text>
<text x="617.5" y="72.1">29</text>
<text x="54" y="81">10</text>
<text x="59.5" y="79.2">N.C.</text>
<text x="59.5" y="82.7">N.C.</text>
<text x="493.2" y="82.7">15</text>
<text x="493.2" y="79.2">14</text>
<text x="498.7" y="81">GP10_SPI1SCK_I2C1SDA</text>
<text x="591.9" y="81">GP21_I2C0SCL</text>
<text x="617.5" y="79.2">27</text>
<text x="617.5" y="82.7">26</text>
<text x="54" y="84.5">11</text>
<text x="54" y="88">12</text>
<text x="59.5" y="86.3">N.C.</text>
<text x="59.5" y="89.8">N.C.</text>
<text x="493.2" y="89.8">17</text>
<text x="493.2" y="86.3">16</text>
<text x="498.7" y="88">GP12_SPI1RX_I2C0SDA_UART0TX</text>
<text x="498.7" y="84.5">GP11_SPI1TX_I2C1SCL</text>
<text x="578.3" y="88">GP19_SPI0TX_I2C1SCL</text>
<text x="591.3" y="84.5">GP20_I2C0SDA</text>
<text x="617.5" y="86.3">25</text>
<text x="617.5" y="89.8">24</text>
<text x="498.7" y="91.5">GP13_SPI1CSn_I2C0SCL_UART0RX</text>
<text x="575.2" y="91.5">GP18_SPI0SCK_I2C1SDA</text>
<text x="167.3" y="98.6">1</text>
<text x="171.8" y="100">T_IRQ</text>
<text x="493.2" y="100.4">20</text>
<text x="493.2" y="96.8">19</text>
<text x="498.7" y="98.6">GP14_SPI1SCK_I2C1SDA</text>
<text x="575" y="98.6">GP17_SPI0CSn_UART0TX</text>
<text x="617.5" y="96.8">22</text>
<text x="617.5" y="100.4">21</text>
<text x="167.3" y="105.7">3</text>
<text x="167.3" y="102.1">2</text>
<text x="171.8" y="107.1">T_DIN</text>
<text x="171.8" y="103.5">T_DO</text>
<text x="498.7" y="102.1">GP15_SPI1TX_I2C1SCL</text>
<text x="576.8" y="102.1">GP16_SPI0RX_UART0RX</text>
<text x="167.3" y="112.7">5</text>
<text x="167.3" y="109.2">4</text>
<text x="171.8" y="110.6">T_CS</text>
<text x="167.3" y="119.8">7</text>
<text x="167.3" y="116.2">6</text>
<text x="171.8" y="117.7">SDO(MISO)</text>
<text x="171.8" y="114.1">T_CLK</text>
<text x="218.9" y="117.7">SD_SCK</text>
<text x="236.4" y="116.2">18</text>
<text x="236.4" y="119.8">17</text>
<text x="167.3" y="123.3">8</text>
<text x="171.8" y="124.7">SCK</text>
<text x="171.8" y="121.2">LED</text>
<text x="218.6" y="121.2">SD_MISO</text>
<text x="218.6" y="124.7">SD_MOSI</text>
<text x="236.4" y="123.3">16</text>
<text x="165.3" y="130.4">10</text>
<text x="167.3" y="126.8">9</text>
<text x="171.8" y="131.8">DC</text>
<text x="171.8" y="128.2">SDI(MOSI)</text>
<text x="222.9" y="128.2">SD_CS</text>
<text x="236.4" y="126.8">15</text>
<text x="165.3" y="137.4">12</text>
<text x="165.3" y="133.9">11</text>
<text x="171.8" y="135.3">RESET</text>
<text x="165.3" y="140.9">13</text>
<text x="171.8" y="142.3">GND</text>
<text x="171.8" y="138.8">CS</text>
<text x="165.3" y="144.5">14</text>
<text x="171.8" y="145.9">VCC</text>
<text x="343.6" y="187.1" transform="rotate(-90 343.6 187.1)">1</text>
<text x="350.7" y="187.1" transform="rotate(-90 350.7 187.1)">2</text>
<text x="239.5" y="197.4">1</text>
<text x="352.8" y="192.1">5</text>
<text x="239.5" y="200.9">2</text>
<text x="243" y="199.1">1</text>
<text x="243" y="202.7">2</text>
<text x="343.6" y="199.7" transform="rotate(-90 343.6 199.7)">4</text>
<text x="350.7" y="199.7" transform="rotate(-90 350.7 199.7)">3</text>
<text x="33.3" y="246.8">1</text>
<text x="33.3" y="250.3">4</text>
<text x="42.3" y="246.8">2</text>
<text x="42.3" y="250.3">3</text>
<text x="82.6" y="246.8">1</text>
<text x="82.6" y="250.3">4</text>
<text x="91.7" y="246.8">2</text>
<text x="91.7" y="250.3">3</text>
<text x="31.5" y="271.5">1</text>
<text x="31.5" y="275">4</text>
<text x="40.6" y="271.5">2</text>
<text x="40.6" y="275">3</text>
<text x="82.6" y="271.5">1</text>
<text x="82.6" y="275">4</text>
<text x="91.7" y="271.5">2</text>
<text x="91.7" y="275">3</text>
</g>
<g font-size="3.2" fill="#f00">
<text x="82.1" y="29.8">VCC</text>
<text x="90.1" y="28">2</text>
<text x="188.3" y="29.8">4</text>
<text x="191.8" y="31.6">VCC</text>
<text x="315.3" y="36.9">5</text>
<text x="318.8" y="38.6">VDD GND</text>
</g>
<g font-size="3.2">
<text x="188.3" y="26.3">3</text>
<text x="191.8" y="28">GND</text>
<text x="335.3" y="36.9">2</text>
<text x="495.2" y="40.4">3</text>
<text x="617.5" y="40.4">38</text>
<text x="498.7" y="42.2">GND</text>
<text x="608.8" y="42.2">GND</text>
<text x="24.4" y="52.7">2</text>
<text x="33.5" y="52.7">1</text>
<text x="495.2" y="58">8</text>
<text x="498.7" y="59.8">GND</text>
<text x="597.3" y="59.8">GND_AGND</text>
<text x="617.5" y="58">33</text>
<text x="663.4" y="71.8">1</text>
<text x="493.2" y="75.7">13</text>
<text x="498.7" y="77.4">GND</text>
<text x="608.8" y="77.4">GND</text>
<text x="617.5" y="75.7">28</text>
<text x="663.4" y="78.8">2</text>
<text x="81.4" y="89.8">GND</text>
<text x="90.1" y="88">13</text>
<text x="493.2" y="93.3">18</text>
<text x="498.7" y="95.1">GND</text>
<text x="608.8" y="95.1">GND</text>
<text x="617.5" y="93.3">23</text>
</g>
<g font-size="2.1" fill="#a54b4b">
<text x="43.8" y="114.1">P$1</text>
<text x="43.8" y="117.6">P$2</text>
<text x="81.2" y="117.6">P$10</text>
<text x="82.5" y="114.1">P$9</text>
<text x="43.8" y="121.2">P$3</text>
<text x="43.8" y="124.7">P$4</text>
<text x="81.2" y="121.2">P$11</text>
<text x="81.2" y="124.7">P$12</text>
<text x="43.8" y="128.2">P$5</text>
<text x="43.8" y="131.7">P$6</text>
<text x="81.2" y="128.2">P$13</text>
<text x="81.2" y="131.7">P$14</text>
<text x="43.8" y="135.3">P$7</text>
<text x="81.2" y="135.3">P$15</text>
<text x="43.8" y="138.8">P$8</text>
<text x="81.2" y="138.8">P$16</text>
</g>
<g font-size="1.8" fill="#a54b4b">
<text x="51" y="113.1">Ant</text>
<text x="54.6" y="108.2">SX1276 Module</text>
<text x="72.2" y="113.1">GND</text>
<text x="51" y="116.6">GND</text>
<text x="72.2" y="116.6">DIO5</text>
<text x="51" y="120.1">DIO3</text>
<text x="51" y="123.6">DIO4</text>
<text x="72.2" y="120.1">RESET</text>
<text x="72.2" y="123.6">NSS</text>
<text x="51" y="127.2">3.3V</text>
<text x="51" y="130.7">DIO0</text>
<text x="72.2" y="127.2">SCK</text>
<text x="72.2" y="130.7">MOSI</text>
<text x="51" y="134.2">DIO1</text>
<text x="51" y="137.8">DIO2</text>
<text x="72.2" y="137.8">GND</text>
<text x="72.2" y="134.2">MISO</text>
</g>
</svg>
